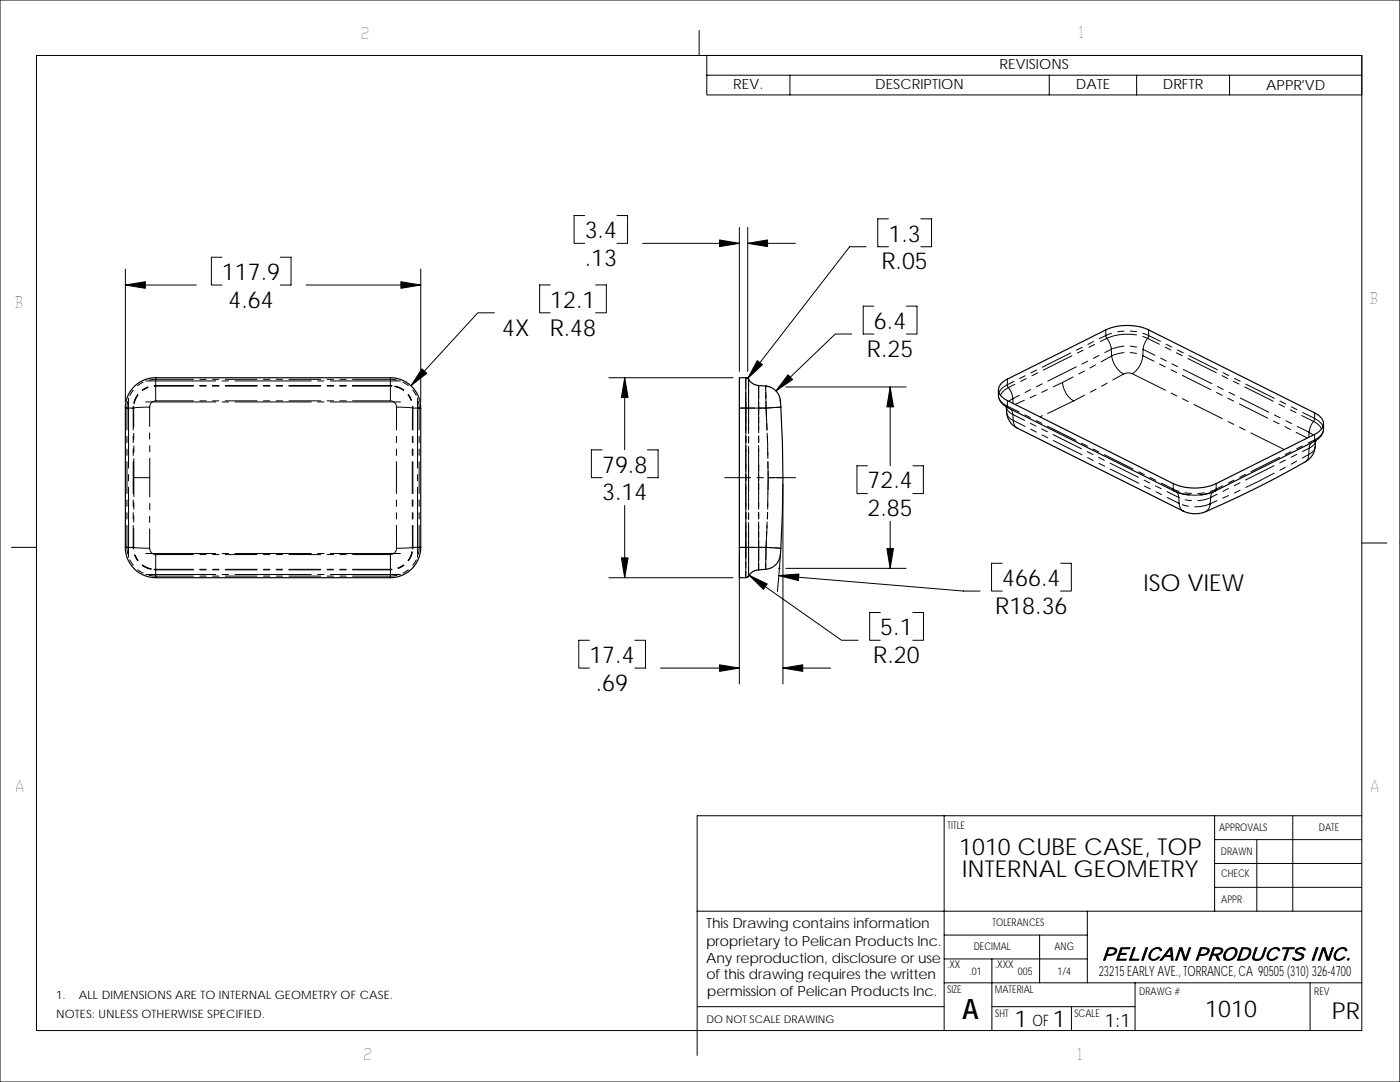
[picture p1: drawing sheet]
<svg xmlns="http://www.w3.org/2000/svg" width="279mm" height="216mm" viewBox="0 0 279 216" stroke-linecap="round" stroke-linejoin="round" font-family="sans-serif">
<g fill="none" stroke="#000" stroke-width=".2">
<path d="M0 0h279.4v215.9h-279.4zM7.3 11.1h264.5v194.5h-264.5zM139.5 6.1v5M141.1 11.1h130.7v7.8h-130.7zM141.1 15h130.7M157.6 15v3.9M209.4 15v3.9M226.8 15v3.9M245.4 15v3.9M25 53.7v26.5M25 56.9h14.2M44.3 51.3h-2.1v5.6h2.1"/>
<path d="M55.9 51.3h2.2v5.6h-2.2M61.1 56.9h22.9M84 53.7v26.5M109.8 56.9h-2.1v5.5h2.1M116.7 43h-2.1v5.6h2.1M118.9 56.9h2.1v5.5h-2.1M123.1 43h2.1v5.6h-2.1M128.2 48.6h19.4M147.6 45.4v28.7M149.2 45.4v28.7M149.2 48.6h9.5M172.9 49.2h-3.3l-20.4 26.3"/>
<path d="M177.3 43.7h-2.1v5.5h2.1M183.8 43.7h2.1v5.5h-2.1M25.7 79.4v14M26.6 77.8l-.7 1.1M27.5 78.7l-.8 1.7M27.5 78.8l-.6 1.1-.1 .7M28.6 76.3l-1.1 .6M29.1 76h14M29.5 77.2l-1.1 .6M29.5 77.3l-1.1 .6M30.7 77l.4-.1-.3 .1M31.1 75.7l-1.4 .1"/>
<path d="M31.1 75.7v1.2h7.5M31.1 80a1.19 1.19 0 0 0-1.2 1.2M31.1 75.4v.3M31.1 75.7h7.5M31.1 80h7.5M38.6 77h-7.5v3M39.9 75.7h1.2M39.9 76.9h1.2M39.9 77h1.2M39.9 80h1.2M42.4 75.7h1.3M42.4 76.9h1.3"/>
<path d="M42.4 77h1.3M42.4 80h1.3M44.3 76h1.3M45 75.7h6.3M45 76.9h6.3M45 77h6.3M45 80h6.3M46.9 76h15.2M52.6 75.7h1.2M52.6 76.9h1.2M52.6 77h1.2M52.6 80h1.2"/>
<path d="M55.1 75.7h1.3M55.1 76.9h1.3M55.1 77h1.3M55.1 80h1.3M57.7 75.7h6.3M57.7 76.9h6.3M57.7 77h6.3M57.7 80h6.3M63.4 76h1.3M65.3 75.7h1.2M65.3 76.9h1.2M65.3 77h1.2"/>
<path d="M65.3 80h1.2M65.9 76h14M67.8 75.7h1.3M67.8 76.9h1.3M67.8 77h1.3M67.8 80h1.3M70.4 75.7h7.5l1.3 .1M70.4 76.9h7.5M77.9 76.9l-7.5 .1M77.9 80a1.27 1.27 0 0 1 1.2 1.2l3.2 .2v4.4M77.9 75.4v1.5M77.9 76.9l.4 .1"/>
<path d="M78.2 77h-.3v3h-7.5M78.7 77.1l.8 .2 1 .6M79 77l1.6 .8M80.4 76.3l1.1 .6M81.4 78.8l.6 1.1M81.5 78.7l.6 1.1M82.4 77.8l.7 1.1M83.3 79.4v14M98.7 62.4h-3.3l-13.4 14.6M121.5 75.4h24.8M124.7 75.4v14.4M148.8 75.4v39.9"/>
<path d="M149.2 75.4h.1M149.2 75.3l.1 .2M149.2 75.3v.2M149.3 75.3l-.2 .2M149.4 79.5l-.1 1.9M149.4 75.7v10.8M151.4 76.9v5.8M152.8 77.1l.1 4.3M152.8 77v.6M152.8 78.3v1.2M155.5 77.2h.1M155.5 77.2l.1 .1"/>
<path d="M155.6 77.2v.1M155.6 77.2l-.1 .1M156.8 77.2h24M170 66.7h-3.3l-11.8 11.3M174.4 61.1h-2.1v5.6h2.1M177.7 77.2v15.7M180.9 61.1h2.1v5.6h-2.1M199.3 79l.1 .6 .5 .6 1.1 .8M201 76.8l-1.1 .8-.5 .8M201 76.8l.3 .5M201 75.6v1.2M201 79.9v1.1"/>
<path d="M201.3 77.3l-1.2 .8-.4 .8M201.3 77.3a4.2 4.2 0 0 1 .8 2.2M202.1 79.5l-.8 .6M202.1 79.5l.1 1M202.3 76.1l-1.3 .7M202.5 76.7l-1.3 .6M203.4 78.9l-1.3 .6M204.4 79.9l-1.8 .8M204.6 75l-1.1 .5M204.8 75.5l-1.1 .6M205.7 77.7l-1.1 .6M206.8 78.8l-1.2 .6"/>
<path d="M206.9 73.8l-1.2 .6M207.1 74.4l-1.1 .6M208 76.6l-1.2 .6M209 77.7l-1.1 .6M212 76.3a4.8 4.8 0 0 0 2.3 3.7M212 76.3l-1.8 .9M213.7 70.4l-5.7 2.9M213.9 71l-5.7 2.9M214.2 75.2l-2.2 1.1M214.3 80l-5.2 2.5M214.8 73.2l-5.7 2.9M216 69.3l-1.2 .6"/>
<path d="M216.2 69.9l-1.2 .5M216.4 74l-1.1 .6M216.5 78.8l-2.2 1.2M217.1 72.1l-1.2 .5M218.2 68.2l-1.1 .5M218.4 68.7l-1.1 .6M218.6 72.8l-1.1 .6M218.7 77.7l-1.1 .6M219.3 70.9l-1.1 .6M220.7 65.8v1.2l-1.3 .6M220.9 67.5l.6 1.1 .3 1.1M220.9 67.5l-1.3 .7"/>
<path d="M221 76.5l-1.1 .6M221.8 69.7v1.3l-2 1.2M221.8 69.7l-1.3 .7M221.8 66.5l-1.1 .5 .2 .5M221.9 71h-.1a5 5 0 0 0 2.4 3.6M221.9 69.7h-.1M224.2 74.6l-2.1 1.2M224.3 70.4l-1.2 .2-1.2 .4M224.3 66.1l-1.2 .1M224.3 69.1l-2.3 .5M225.6 66.1l1.2 .1M225.6 69.1l1.2 .2"/>
<path d="M225.6 70.4l1.2 .1M226 74.6a1.98 1.98 0 0 0-1.8 0M226 74.6l6.6 3.3M226.8 66.8a10.6 10.6 0 0 0-5.9 .7M228 71h.1M228 69.7h.1v1.3M228.1 71a4.7 4.7 0 0 1-2.1 3.6M228.1 66.5l1.1 .5M228.1 67.1l.9 .4M228.1 71l2.2 1.1M229 67.5a4.2 4.2 0 0 0-.9 2.2l2.4 1.2M229 67.5l2.4 1.2"/>
<path d="M229.2 67l-.2 .5M229.2 65.8v1.2M229.2 67l2.4 1.1M231.4 72.6l1.2 .6M231.6 71.5l1.1 .5M232.5 69.3l1.2 .5M232.7 68.7l1.1 .6M233.7 73.8l1.1 .5M233.7 78.4l1.2 .6M233.9 72.6l1.1 .6M234.8 70.4l1.1 .6M235 69.8l1.1 .6"/>
<path d="M236 74.9l5.6 2.8M236 79.6l1.2 .5M236.2 73.7l5.7 2.9M237.1 71.5l5.6 2.9M237.3 71l5.7 2.8M242.8 78.3l1.1 .6M243 77.1l1.1 .6M243.9 75l1.1 .5M244.1 74.4l1.1 .5M245 79.5l1.2 .5M245.3 78.3l1.1 .5M246.1 76.1l1.2 .5"/>
<path d="M246.4 75.5l1.1 .6M247.5 79.4l5.7 2.9M248.4 77.2l5.7 2.9M248.6 76.6l5.7 2.9M25 81.4h1.7M25.3 87.1v1.2M25.3 89.6v1.3M25.3 92.1v6.4M25.3 99.8v1.2M25.5 80.1l-.2 1.3v4.4M25.7 94.7v1.2M25.7 97.2v14"/>
<path d="M26.6 87.1v1.2M26.6 89.6v1.3M26.6 92.1v6.4M26.6 99.8v1.2M26.6 81.1v4.7M26.7 81.4v3.8M26.7 81.2v.2M26.7 86.4v1.3M26.7 95.3h3.2v3.9M26.7 89v1.3M26.7 91.5v7.6M29.1 80.2h14"/>
<path d="M29.9 81.2l-3.2 .2M29.9 81.2v3.9M29.9 86.4v1.2M29.9 88.9v1.3M29.9 91.4v3.9M44.3 80.2h1.3M46.9 80.2h15.2M63.4 80.2h1.3M65.9 80.2h14M79.1 87.1v1.2M79.1 89.6v1.3M79.1 92.1v6.4"/>
<path d="M79.1 99.8v1.2M79.1 81.2v4.6M82.3 89.6v1.3M82.3 92.1v6.4M82.3 99.8v1.2M82.3 87.1v1.2M82.4 81.1v.3l-.1-.3M82.4 87.1v1.2M82.4 89.6v1.3M82.4 92.1v6.4M82.4 99.8v1.2M83.3 94.7v1.2"/>
<path d="M83.3 97.2v14M83.5 80.1l.2 1.3M83.7 81.4h-1.3v4.4M83.7 81.4h.3M83.7 81.4v4.4M83.7 87.1v1.2M83.7 89.6v1.3M83.7 92.1v6.4M83.7 99.8v1.2M120.2 89.8h-2.2v5.5h2.2M129.2 89.8h2.1v5.5h-2.1M144.6 95.3h5.2"/>
<path d="M149.4 81.4h2v4.4M149.4 87.1v1.3M149.4 89v1.9M149.4 91v7.5M149.4 98.6v3.1M150.7 81.4h-3.1h1.2v4.4M151.1 95.3h1.2M151.3 81.4h1.6M151.4 83.2v1.3M151.4 85.1v1.3M151.4 87v1.3M151.4 88.9v3.2"/>
<path d="M151.4 92.1v7.6M151.4 99.8v1.8M152.9 80.2v1.2M152.9 81.4l.1 2.5M152.9 81.4l.2 4.4-.1-1.3M153.1 86.4l.1 1.3M153.1 87.1l.1 4.4M153.2 99.8v1.8M153.2 98.4v1.3M153.3 93.4l-.1-1.3v6.4M153.3 94v3.8M153.3 95.3h5.5"/>
<path d="M154.1 81.3l-1.2 .1M155.7 81.2l-1.2 .1M155.8 81.2l-2.9 .2M156.3 96.6v39.9M173.1 92.9h-2.1v5.6h2.1M182.2 92.9h2.1v5.6h-2.1M200.8 81.2l.4 .8 .9 .7M200.9 82.4a1.99 1.99 0 0 0 1.3 1.5M201 81l2.4 1.2M201 81l.1 .3M201.7 81.6l.3 .4 .1 .7M202.1 82.7l2.4 1.2"/>
<path d="M202.1 82.7l.1 1.2M202.2 83.9l2.4 1.2M202.2 83.9v.4a1.52 1.52 0 0 0 .8 1.1M204.5 82.8l1.2 .6M205.6 84.5l1.2 .5M205.7 85.6l1.1 .6M206.8 83.9l1.1 .6M207.9 85.6l1.1 .5M208 86.8l1.1 .6M208 83l-.5 .2M209.1 85l5.6 2.9M210.2 86.7l5.6 2.9"/>
<path d="M210.2 87.9l5.7 2.8M215.9 88.5l1.1 .5M217 90.1l1.1 .6M217 91.3l1.2 .6M218.1 89.6l1.2 .6M219.2 91.3l1.2 .5M219.3 92.5l1.2 .5M220.4 90.7l5.7 2.9M221.5 92.4l5.7 2.8M221.6 93.6l5.7 2.8M227.2 94.1l1.2 .6M228.3 95.8l1.2 .6"/>
<path d="M228.4 97l1.2 .6M229.5 95.3l1.2 .5M230.6 96.9l1.2 .6M230.7 98.1l1.1 .6M231.8 96.4l2.3 1.2M232.9 98.1l2.3 1.2M233 99.3l2.3 1.2M234.1 97.6l1.2 .4M234.1 97.6l.2 .3M234.1 96.5v1.1M234.7 98.1l.4 .5 .1 .7M235.2 99.3h.1"/>
<path d="M235.2 99.3l.1 1.2M236.5 98.3l1.3 .2M236.5 99.7l1.3 .2M237 98.7h2.9M238.3 80.7l5.7 2.8M240.3 98.3l-1.2 .2M241.3 99.4l-1.1 .4-1.1 .1M241.6 99.3l-.1 1.2M242.1 98.1l-.3 .5-.3 .7M242.7 97.6l-1.1 .4M242.7 97.6l-.1 .3M242.7 96.5v1.1"/>
<path d="M242.9 99.9l-1.4 .6M242.9 98.6l-1.3 .7M244 96.9l-1.3 .7M245.1 84.1l1.1 .6M245.2 97.5l-1.1 .5M245.2 98.9l-1.2 .5M246.3 95.8l-1.1 .6M247.3 80.6l5.7 2.8M247.4 85.2l1.1 .6M247.5 96.3l-1.2 .6M247.5 97.8l-1.2 .6M248.6 94.7l-1.2 .5"/>
<path d="M249.6 86.4l6.7 3.3M254.1 84l1.2 .6M254.3 92.9l-5.7 2.9M254.3 94.4l-5.7 2.9M254.3 82.8l1.2 .6M255.2 80.6l1.2 .6M255.4 91.2l-5.7 2.9M255.4 80l1.2 .6M256.4 85.1l1.2 .6M256.5 93.2l-1.1 .6M256.5 91.8l-1.1 .6M256.6 83.9l1.1 .6"/>
<path d="M257.5 81.8l1.1 .5M257.6 90.1l-1.1 .6M257.7 81.2l1.1 .5M258.7 86.3l2.2 1.1M258.8 92l-1.1 .6M258.8 90.7l-1.1 .5M258.9 85.1l2.4 1.2-.1 .9M259.8 82.9l2.3 1.2 .3-.6M259.9 89l-1.1 .6M260 82.3l2.4 1.2M261.2 90.7a1.46 1.46 0 0 1-.7 1.4M261.2 90.7l-1.3 .7"/>
<path d="M261.7 88.4l-.4 1.1-1.4 .6M262.4 86.7v1.1l-1.4 .6M262.4 83.5l1.1 .8 .5 .8M262.4 82.4v1.1M262.5 89.2l-.4 .8-.9 .7M262.6 88l-.4 .7-.9 .8-.1 1.2M263.7 85.6l-.5-.7-1.1-.8a3.6 3.6 0 0 0-.8 2.2l.8 .5M264.1 85.7a3.2 3.2 0 0 1-1.7 2.2l-.1 .2 .3-.2M2.3 109.2h5M25 109.2h.3M25.3 109.2l.2 1.3M25.3 102.3v1.3"/>
<path d="M25.3 104.8v4.4M25.9 111.7l.7 1.1M26.6 104.8v4.4h-1.3M26.6 102.3v1.3M26.7 109.5l-.1-.3v.4M26.7 105.4v3.8l3.2 .2M26.7 102.9v1.3M26.7 100.4v1.2M26.9 110.8l.6 1.1M26.9 110.7l.7 1.1M27.5 113.7l1.1 .7M28.4 112.8l1.6 .8"/>
<path d="M28.4 112.7l1.1 .6 .8 .2M29.1 110.4h14M29.1 114.6h14M29.7 114.8l1.4 .2M29.9 109.4a1.23 1.23 0 0 0 1.2 1.3M29.9 103v1.3M29.9 105.5v3.9M29.9 100.5v1.2M30.8 113.6l.3 .1h-.4M31.1 110.7v2.9h7.5M31.1 115v.3M31.1 115h7.5"/>
<path d="M31.1 110.7h7.5M38.6 113.7h-7.5v1.3M39.9 115h1.2M39.9 113.7h1.2M39.9 113.6h1.2M39.9 110.7h1.2M42.4 115h1.3M42.4 113.7h1.3M42.4 113.6h1.3M42.4 110.7h1.3M44.3 110.4h1.3M44.3 114.6h1.3"/>
<path d="M45 115h6.3M45 113.7h6.3M45 113.6h6.3M45 110.7h6.3M46.9 110.4h15.2M46.9 114.6h15.2M52.6 115h1.2M52.6 113.7h1.2M52.6 113.6h1.2M52.6 110.7h1.2M55.1 115h1.3M55.1 113.7h1.3"/>
<path d="M55.1 113.6h1.3M55.1 110.7h1.3M57.7 115h6.3M57.7 113.7h6.3M57.7 113.6h6.3M57.7 110.7h6.3M63.4 110.4h1.3M63.4 114.6h1.3M65.3 115h1.2M65.3 113.7h1.2M65.3 113.6h1.2M65.3 110.7h1.2"/>
<path d="M65.9 110.4h14M65.9 114.6h14M67.8 115h1.3M67.8 113.7h1.3M67.8 113.6h1.3M67.8 110.7h1.3M70.4 113.7h7.5v1.3M70.4 115h7.5M70.4 110.7h7.5M77.9 110.7v2.9h-7.5M77.9 115v.3M78.2 113.6l-.3 .1h.4"/>
<path d="M79.1 102.3v1.3M79.1 104.8v4.6M79.2 114.8l-1.3 .2M80.5 112.7l-1.1 .6M80.6 112.8l-1.1 .6M81.5 113.7l-1.1 .7M82.2 110l-.3 1.2-.5 .6M82.3 110.3l-.8 1.6M82.3 102.3v1.3M82.3 104.8v4.4M82.3 109.2l-3.2 .2a1.27 1.27 0 0 1-1.2 1.3M82.3 109.2h1.7"/>
<path d="M82.3 109.2v.3M82.4 102.3v1.3M82.4 104.8v4.8M83.1 111.7l-.7 1.1M83.7 104.8v4.4l-.2 1.3M83.7 102.3v1.3M121.5 115.3h24.8M124.7 100.9v14.4M147.6 110.5v26M148.8 104.8v4.4h-1.2h3.1M149.4 109.2h2v4.5v-1.3M149.4 102.3v1.4"/>
<path d="M149.4 104.3v10.7M149.5 114.8l18.5 13h3.3M151.3 109.2h1.6M151.4 109.2h1.5l-.1 2.5M151.4 102.2v1.4M151.4 104.1v7.7M152.9 109.2l-.1 4.4v-1.3M152.9 109.2l2.9 .2-1.2-.1M152.9 109.2l1.2 .1M152.9 107.9v1.3M153 106v1.3M153.1 104.8l-.2 4.4"/>
<path d="M153.1 104.1v1.3M153.2 102.3l-.1 1.3M153.2 102.2l-.1 1.3M155.4 114.9l36.9 3h3.3M155.5 113.4h.1M155.5 113.3l.1 .2M155.6 113.3v.2M155.6 113.3l-.1 .2M155.7 110.7l-.5 7.3M155.7 110.6v.1M156.8 113.4h24M177.7 104v9.4"/>
<path d="M200 112.4h-2.1v5.5h2.1M211.7 112.4h2.1v5.5h-2.1M235.3 100.5l.1 .4a1.58 1.58 0 0 0 .7 1.1M235.9 100.7l1.3 .3M241.5 100.5l-1.7 .5-1.4 .1M241.5 100.5a1.76 1.76 0 0 1-1 1.7M271.8 108.4h5M279.4 108.4h.1M117.6 127.8h-2.1v5.5h2.1M126.7 127.8h2.1v5.5h-2.1M131.8 133.3h15.8M156.3 133.3h9.5"/>
<path d="M175.7 122.2h-2.1v5.6h2.1M182.2 122.2h2.1v5.6h-2.1M139.1 162.8v47.8M139.2 162.8h132.6M188.4 162.8v42.8M242.4 162.8v19M242.4 167.5h29.4M242.4 172.3h29.4M242.4 177.1h29.4M250.8 167.5v14.3M258 162.8v19M139.1 181.8h132.7"/>
<path d="M188.4 186.6h28.6M188.4 191.3h28.6M188.4 196.1h83.4M198 191.3v14.3M207.5 186.6v9.5M217 181.8v14.3M226.5 196.1v9.5M261.5 196.1v9.5M139.2 200.9h49.2M198 200.9h28.5M213.8 200.9v4.7"/>
</g>
<g fill="none" stroke="#000" stroke-width=".23">
<path d="M26.9 77l1.6-1.1 2.1-.5h47.8l1.5 .3 1.1 .5 1.3 1 .8 1.2 .5 1 .3 1.6 .1 28.2-.2 1.4-.7 1.7-.8 1.1-1.3 1-1.7 .7-1.4 .2h-46.8l-1.4-.2-1.7-.7-1.3-1-.9-1.1-.5-1.1-.3-1.5v-28.7l.5-2.1zM148.8 75.4l.4 .1 .6 .7 .7 .5 .9 .2 1.7 .2M148.8 75.4h-1.2v39.9l1.5-.1 .9-.9 .9-.5 2.1-.2 1.1-.4 .6-.4 .6-.7 .4-1.4a217.5 217.5 0 0 0 .1-29.5M152.8 77l1.3 .4 1 .9 .6 1.1 .1 1.8v-.1M155.7 79.7l.1 .5M199.3 77.8v1.2M199.3 79.3a2.93 2.93 0 0 0 1.9 2.1l33.1 16.6M199.9 76.5l1.1-.9 19.7-9.8a10.7 10.7 0 0 1 8.5 0l33.2 16.6a2.3 2.3 0 0 1 1.6 2.8l-.8 .9-.8 .6-19.7 9.8a10.8 10.8 0 0 1-8.6 0l-33.1-16.6a2.3 2.3 0 0 1-1.6-2.8zM200.8 81.1a4.2 4.2 0 0 0 2.2 4.3l33.2 16.6M237 98.7l-1.6-.3-1.1-.5 1.4 .5 1.7 .4M239.9 98.7l1.6-.3 1.1-.5-1.4 .5-1.7 .4M262.6 87.9a4.2 4.2 0 0 1-2.1 4.2 168.7 168.7 0 0 1-20.9 10.3 5.7 5.7 0 0 1-3.5-.4"/>
<path d="M264.1 86a3.4 3.4 0 0 1-1.9 2.1l-19.7 9.9M264.1 84.5v1.2"/>
</g>
<g fill="#000" stroke="#000" stroke-width=".2">
<path d="M25 56.9l4-.7v1.3z" fill-rule="evenodd"/>
<path d="M80 56.2l4 .7-4 .6z" fill-rule="evenodd"/>
<path d="M143.6 47.9l4 .7-4 .6z" fill-rule="evenodd"/>
<path d="M149.2 48.6l4-.7v1.3z" fill-rule="evenodd"/>
<path d="M84.2 73.6l1 .9-3.2 2.5z" fill-rule="evenodd"/>
<path d="M124.7 75.4l.6 3.9h-1.3z" fill-rule="evenodd"/>
<path d="M151.1 72l1.1 .8-3 2.7z" fill-rule="evenodd"/>
<path d="M157.3 74.8l.9 .9-3.3 2.3z" fill-rule="evenodd"/>
<path d="M177.7 77.2l.6 4h-1.3z" fill-rule="evenodd"/>
<path d="M124 111.3h1.3l-.6 4z" fill-rule="evenodd"/>
<path d="M149.5 114.8l3.6 1.7-.7 1.1z" fill-rule="evenodd"/>
<path d="M155.4 114.9l4-.4-.1 1.3z" fill-rule="evenodd"/>
<path d="M177 109.5h1.3l-.6 3.9z" fill-rule="evenodd"/>
<path d="M143.6 132.7l4 .6-4 .7z" fill-rule="evenodd"/>
<path d="M156.3 133.3l3.9-.6v1.3z" fill-rule="evenodd"/>
</g>
<text font-size="5.6" x="192" y="203.3">A</text>
<g font-size="4.7">
<text x="116.7" y="47.5">3.4</text>
<text x="116.7" y="53.1">.13</text>
<text x="175.9" y="53.8">R.05</text>
<text x="177.3" y="48.2">1.3</text>
<text x="44.3" y="55.9">117.9</text>
<text x="45.6" y="61.4">4.64</text>
<text x="109.8" y="61.4">12.1</text>
<text x="174.4" y="65.6">6.4</text>
<text x="100.2" y="67">4X</text>
<text x="109.7" y="67">R.48</text>
<text x="173" y="71.2">R.25</text>
<text x="120.2" y="94.3">79.8</text>
<text x="120.2" y="99.9">3.14</text>
<text x="173.1" y="97.5">72.4</text>
<text x="173.1" y="103">2.85</text>
<text x="200" y="116.9">466.4</text>
<text x="228.2" y="117.9">ISO VIEW</text>
<text x="198.6" y="122.5">R18.36</text>
<text x="175.7" y="126.7">5.1</text>
<text x="117.6" y="132.3">17.4</text>
<text x="118.9" y="137.8">.69</text>
<text x="174.3" y="132.3">R.20</text>
<text x="191.4" y="170.5">1010 CUBE CASE, TOP</text>
<text x="192" y="175.1">INTERNAL GEOMETRY</text>
<text x="240.5" y="202.9">1010</text>
<text x="265.8" y="203.3">PR</text>
<text x="202.4" y="205">1</text>
<text x="210.1" y="205">1</text>
</g>
<g font-size="3.7">
<text x="219.9" y="191.6">PELICAN PRODUCTS INC.</text>
<text x="220.5" y="205">1:1</text>
</g>
<g font-size="3.3">
<text x="72" y="7.8">2</text>
<text x="215.2" y="7.6">1</text>
<text x="2.9" y="61.5">B</text>
<text x="273.2" y="60.7">B</text>
<text x="3" y="158.1">A</text>
<text x="273.4" y="158.1">A</text>
<text x="72.5" y="211.6">2</text>
<text x="214.9" y="211.4">1</text>
</g>
<text font-size="3.2" x="206" y="204.7">OF</text>
<g font-size="2.8">
<text x="146.3" y="17.8">REV.</text>
<text x="174.7" y="17.8">DESCRIPTION</text>
<text x="199.5" y="13.9">REVISIONS</text>
<text x="214.7" y="17.8">DATE</text>
<text x="232.1" y="17.8">DRFTR</text>
<text x="252.7" y="17.9">APPR'VD</text>
<text x="140.9" y="185.3">This Drawing contains information</text>
<text x="140.9" y="188.7">proprietary to Pelican Products Inc.</text>
<text x="140.9" y="192.1">Any reproduction, disclosure or use</text>
<text x="141" y="195.3">of this drawing requires the written</text>
<text x="219.3" y="194.8">23215 EARLY AVE., TORRANCE, CA 90505 (310) 326-4700</text>
<text x="141.1" y="198.8">permission of Pelican Products Inc.</text>
</g>
<g font-size="2.3">
<text x="11.2" y="203.2">NOTES: UNLESS OTHERWISE SPECIFIED.</text>
<text x="11.2" y="199.2">1.</text>
<text x="15.7" y="199.2">ALL DIMENSIONS ARE TO INTERNAL GEOMETRY OF CASE.</text>
</g>
<g font-size="2.1">
<text x="189.1" y="165.4">TITLE</text>
<text x="243.3" y="165.8">APPROVALS</text>
<text x="263.2" y="165.8">DATE</text>
<text x="243.7" y="170.5">DRAWN</text>
<text x="243.7" y="175.1">CHECK</text>
<text x="198.1" y="184.9">TOLERANCES</text>
<text x="243.7" y="180.1">APPR</text>
<text x="194.3" y="189.7">DECIMAL</text>
<text x="210.4" y="189.7">ANG</text>
<text x="189" y="193.2">.XX</text>
<text x="193.5" y="194.5">.01</text>
<text x="198.5" y="193.2">.XXX</text>
<text x="203.2" y="194.5">005</text>
<text x="211" y="194.5">1/4</text>
<text x="189" y="198.2">SIZE</text>
<text x="198.5" y="198.1">MATERIAL</text>
<text x="198.6" y="202.8">SHT</text>
<text x="214.4" y="202.8">SCALE</text>
<text x="227.4" y="198.5">DRAWG #</text>
<text x="262.3" y="198.5">REV</text>
<text x="141" y="204.2">DO NOT SCALE DRAWING</text>
</g>
</svg>
